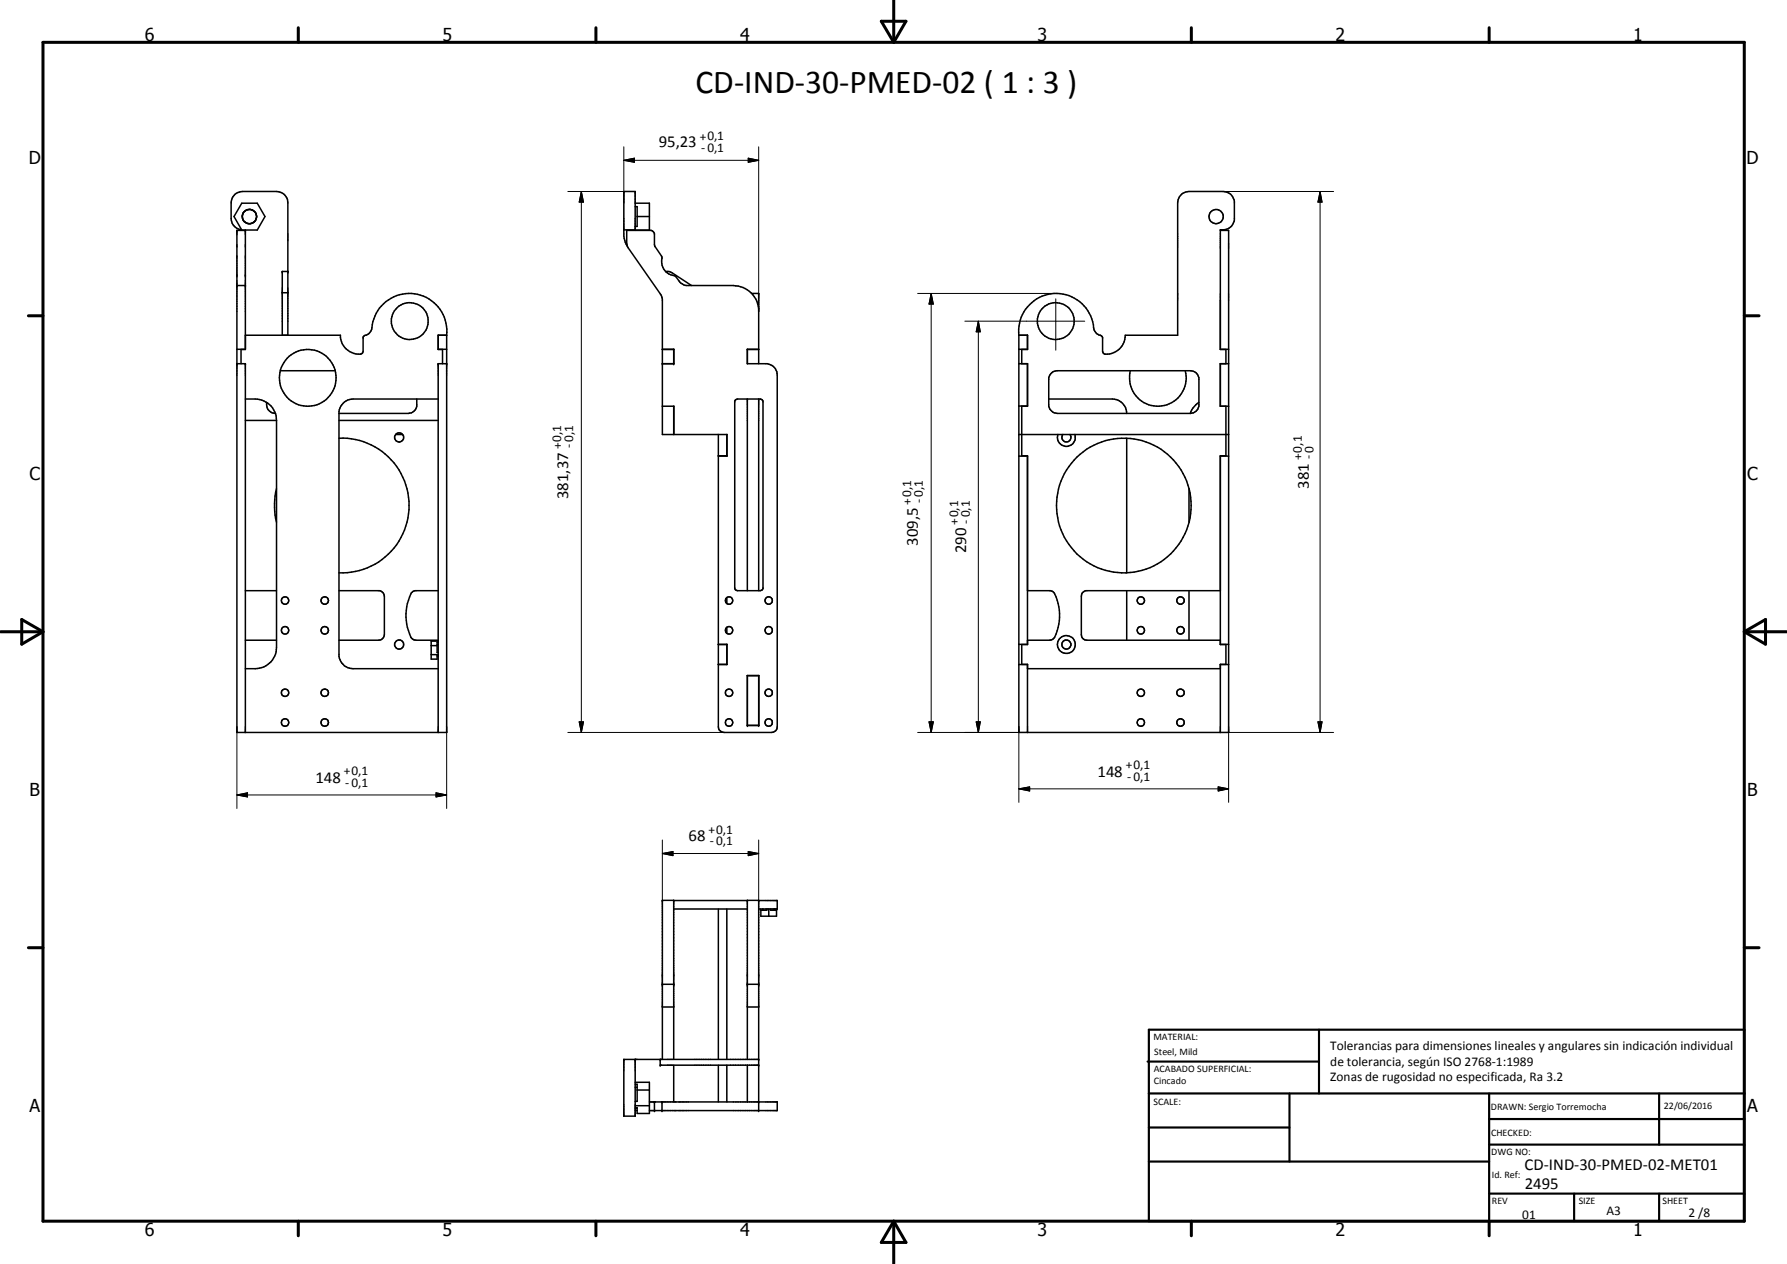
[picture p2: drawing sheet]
<svg xmlns="http://www.w3.org/2000/svg" width="420mm" height="297mm" viewBox="0 0 420 297" stroke-linecap="round" stroke-linejoin="round" font-family="sans-serif">
<g fill="none" stroke="#000" stroke-width=".35">
<path d="M56.8 54a2.69 2.69 0 0 1-2.5-2.6v-3.7a2.65 2.65 0 0 1 2.7-2.7h8a2.65 2.65 0 0 1 2.7 2.7v31.1M56.8 47.8h3.7l1.8 3.1-1.8 3.2h-3.7l-1.8-3.2zM57 50.9l.2 .9M57 50.6v.3M57 51.2l.2 .6M57.2 51.8l.7 .6M57.4 49.7l-.4 1.2M57.7 54.1h-2v118h49.3v-93.3M57.7 54.1v28h-1v3.4M57.7 52.2l.2 .3M57.9 52.4l1 .1M57.9 52.5l1 .1"/>
<path d="M58.2 49.3l-1 .7M58.5 49.2a1.67 1.67 0 0 1 1.8 1.3M58.9 49.2l-.8 .1-.5 .3M59.1 49.3l1 .7M59.9 52l-1 .6M60 51.9l-1.1 .6M60.1 50.1l.2 1M60.2 51.4l-.3 .6M60.3 50.7l-.3 1.2M146.7 54h2.6M149.3 54.1v-9.1h-2.6v10.5l.3 1.4 .5 .9M149.3 48.6h.5v4.6h-.5"/>
<path d="M149.3 47.8h3.4v6.3h-3.4M149.8 50.9h2.9M286.9 54.1h2v118h-49.3v-93.3M287.8 54l-.9 .1M55.7 67.1h2M57.7 78.8h22.3a4.3 4.3 0 0 0 5.1 4.3l.3-.6v-3.2l.1-.3a2.62 2.62 0 0 0 1.9-1.7 8.8 8.8 0 0 1 9.6-8.3 8.8 8.8 0 0 1 8 9.8M66.4 68.8h1.3M67.7 63.8h-1.3v15M105 78.8h-2v3.3h1v3.4M156.5 63.8h.8l.8 .3 4.5 3M176.7 69h1.7v16.5M178.4 72.6a6 6 0 0 0-6-5.5h-11l-1-.4a3.8 3.8 0 0 1-1.6-1.8 3.5 3.5 0 0 1-3.2-4.4l-1.6-2.6-.1-3-.4-.5-.4-.3h-5.7v3l.2 .9 7.7 11.1 .4 1.2v31.8h15.2v5.1h-2"/>
<path d="M239.6 78.8a8.9 8.9 0 0 1 8-9.8 8.9 8.9 0 0 1 9.6 8.3 2.67 2.67 0 0 0 1.8 1.7l.2 .3 .2 3.6a2.72 2.72 0 0 0 2.9-.3 4.3 4.3 0 0 0 2.3-3.8h12.3v-31.1a2.65 2.65 0 0 1 2.7-2.7h8a2.72 2.72 0 0 1 2.6 2.3v4.4a2.82 2.82 0 0 1-3.3 2.3v28.1h1.3v3.4M239.6 78.8h2v3.3h-1.4v3.4M55.7 85.5h2v86.6M55.7 82.1h2M57.7 93.8a10.2 10.2 0 0 1 3.8 .2 4.9 4.9 0 0 1 3.5 4.8M57.7 98.8h7.3M62.7 94.6a2.15 2.15 0 0 0 2 2.6M65 98.8v53.3a5 5 0 0 1-5 5h-2.3M65.9 87.1h12.9M79.7 98.8h23.3M98 93.8v1.7a2.07 2.07 0 0 1-2 1.7h-16.3M103 82.1h2"/>
<path d="M103 93.8h-20a3.4 3.4 0 0 0-3.3 2.9v57.5a3.5 3.5 0 0 0 3.3 2.9h20M105 85.5h-2v86.6M155.7 82.1h2.7v3.4h-2.7M155.7 95.5h2.7v6.6M155.7 82.1h2.7M158.4 82.1v3.4M158.4 95.5v6.6M172.9 94l.5-.2h5.3l.5 .2 .2 .3v44l-.2 .3-.5 .2h-5.3l-.5-.2-.1-.3v-44zM175.7 93.8v45M175.7 82.1h2.7M178.4 93.8v45M178.4 82.1h-2.7v3.4h4.8a2.72 2.72 0 0 1 2.2 2.6v82.7a1.3 1.3 0 0 1-1.3 1.3h-11.1l-.8-.2-.5-.6-.1-69.2"/>
<path d="M239.6 85.5h2v10h-1.4v11.6h1.4v44.4h-1.4v4.6h1.4v16M239.6 82.1h2M239.6 95.4h2M246.6 93.8h15a3.4 3.4 0 0 1 3.3 3.4M247 87.8l.6-.4 1-.3h31.3a1.98 1.98 0 0 1 2 1.7v6.7a2.17 2.17 0 0 1-2 1.7h-31.3l-.7-.2-.9-.6-.4-.9v-6.7zM265.8 87.1a6.7 6.7 0 0 0 6.4 8.4 6.7 6.7 0 0 0 6.5-8.4M281.9 94.6l-1.4 1.3-.6 1.3M286.9 82.1h2M288.2 95.5v11.6h-1.3v44.4h1.3v4.6h-1.3v16M288.9 85.5h-2v10h2M65 114.9a16.7 16.7 0 0 0 0 7.8M79.7 103a15.8 15.8 0 0 1 16.5 15.8 15.8 15.8 0 0 1-16.5 15.8"/>
<path d="M93 102.1h1.7M168.9 107.1h2M170.9 102.1v5.1M239.6 102.1h49.3M239.6 107.2h2M248.7 102.1a2.1 2.1 0 0 0 2 2.8 2.1 2.1 0 0 0 2-2.8M249.9 102.1a1.08 1.08 0 0 0 .1 1.5 1.08 1.08 0 0 0 1.5 0 1.08 1.08 0 0 0 .1-1.5M264.9 103v31.6M279.6 114.9v7.8M286.9 107.2h2M57.7 138.8h7.3M79.7 138.8h9.6l.8 .6 .3 .7v9l-.5 1-.9 .4h-9.3"/>
<path d="M103 138.8h-5.4l-.7 .3a10.8 10.8 0 0 0 0 11l.9 .4h5.2M241.6 138.8h5.4l.5 .2a7.6 7.6 0 0 1 1.6 5.2 10.7 10.7 0 0 1-1.4 5.9l-.9 .4h-5.2M264.9 138.8v11.7M279.6 138.8v11.7M286.9 138.8h-31.6l-.5 .2a1.15 1.15 0 0 0-.6 1.1v9l.3 .8 .5 .5 31.9 .1M57.7 150.5h7.3M101.4 153.8h1.6M101.4 151.7h1.4M102.8 151.5h.2M103 150.9h-.2v2.4h.2M103 150.7h-1.6v4.2h1.4v-.8h.2M168.9 151.4h2v4.8h-2"/>
<path d="M168.9 156.1h2M168.9 151.5h2M170.9 140.4v1.5M170.9 147.4v1.4M170.9 151.4v4.8M175.7 158.8l2.7-.1v11.8h-2.7zM239.6 156.2h2M239.6 151.4h2M241.6 157.1h45.3M286.9 156.2h2M286.9 151.4h2M158.4 211.6v37.4"/>
<path d="M158.4 213.6h17.3M168.9 213.6v35.4M170.9 213.6v35.4M175.7 211.6v37.4M178.4 211.6v49.4M178.4 213.6h4.3v-2h-27v37.4M178.9 213.6v1.7h3.7v-1.7M179.4 213.6v.3M180.3 213.6v.3h-1.4M180.8 213.6v1.7M181.2 213.6v.3h1.4M182.1 213.6v.3"/>
<path d="M155.7 231.3h2.7M155.7 236.6h2.7M175.7 231.3h2.7M175.7 236.6h2.7M149.3 249v13.3h-2.6v-13.3h31.7M149.3 254.8h.5v4h-.5M149.3 254.3h3.4v7.4h-2.9v-1.4h-.5M149.3 255.5h.5M149.3 259.8h3.4M149.8 256.2h2.9M152.7 259h30v2h-30M153.9 259v2"/>
<path d="M155.2 249v1.3h23.2M155.6 259v2M158.4 250.3v8.7M168.9 250.3v8.7M170.9 250.3v8.7M175.7 250.3v8.7M149.3 261h.5M149.3 260.5h.5"/>
<circle cx="285.9" cy="50.9" r="1.68"/>
<circle cx="96.3" cy="75.5" r="4.3"/>
<circle cx="248.2" cy="75.5" r="4.3"/>
<circle cx="72.4" cy="88.8" r="6.7"/>
<circle cx="93.8" cy="102.8" r="1.07"/>
<circle cx="264.2" cy="118.8" r="15.8"/>
<circle cx="67" cy="141.1" r=".88"/>
<circle cx="67" cy="148.1" r=".88"/>
<circle cx="76.3" cy="141.1" r=".88"/>
<circle cx="76.4" cy="148.1" r=".88"/>
<circle cx="93.8" cy="151.5" r="1.07"/>
<circle cx="171.4" cy="141.1" r=".88"/>
<circle cx="171.4" cy="148.1" r=".88"/>
<circle cx="180.7" cy="148.1" r=".88"/>
<circle cx="180.7" cy="141.1" r=".88"/>
<circle cx="250.7" cy="151.5" r="2.09"/>
<circle cx="250.7" cy="151.4" r="1.07"/>
<circle cx="268.2" cy="141.1" r=".88"/>
<circle cx="268.3" cy="148.1" r=".87"/>
<circle cx="277.6" cy="141.1" r=".88"/>
<circle cx="277.6" cy="148.1" r=".88"/>
<circle cx="67" cy="162.8" r=".87"/>
<circle cx="67" cy="169.8" r=".86"/>
<circle cx="76.4" cy="162.8" r=".87"/>
<circle cx="76.4" cy="169.8" r=".87"/>
<circle cx="171.4" cy="169.8" r=".88"/>
<circle cx="171.4" cy="162.8" r=".87"/>
<circle cx="180.7" cy="162.8" r=".87"/>
<circle cx="180.8" cy="169.8" r=".88"/>
<circle cx="268.2" cy="162.8" r=".87"/>
<circle cx="268.2" cy="169.8" r=".86"/>
<circle cx="277.6" cy="162.8" r=".88"/>
<circle cx="277.6" cy="169.8" r=".88"/>
</g>
<g fill="#000">
<circle cx="55.7" cy="54.1" r=".18"/>
<circle cx="57.7" cy="54.1" r=".18"/>
<circle cx="55.7" cy="67.1" r=".18"/>
<circle cx="57.7" cy="67.1" r=".18"/>
<circle cx="66.4" cy="63.8" r=".18"/>
<circle cx="67.7" cy="63.8" r=".18"/>
<circle cx="55.7" cy="85.5" r=".18"/>
<circle cx="57.7" cy="85.5" r=".18"/>
<circle cx="103" cy="85.5" r=".18"/>
<circle cx="105" cy="85.5" r=".18"/>
<circle cx="155.7" cy="85.5" r=".18"/>
<circle cx="158.4" cy="85.5" r=".18"/>
<circle cx="175.7" cy="170.5" r=".18"/>
<circle cx="178.4" cy="170.5" r=".18"/>
<circle cx="155.7" cy="211.6" r=".18"/>
<circle cx="158.4" cy="211.6" r=".18"/>
<circle cx="175.7" cy="211.6" r=".18"/>
<circle cx="178.4" cy="211.6" r=".18"/>
<circle cx="155.7" cy="231.3" r=".18"/>
<circle cx="158.4" cy="231.3" r=".18"/>
<circle cx="175.7" cy="231.3" r=".18"/>
<circle cx="178.4" cy="231.3" r=".18"/>
<circle cx="146.7" cy="249" r=".18"/>
<circle cx="149.3" cy="249" r=".18"/>
<circle cx="153.9" cy="259" r=".18"/>
<circle cx="155.2" cy="250.3" r=".18"/>
<circle cx="155.2" cy="249" r=".18"/>
<circle cx="155.6" cy="259" r=".18"/>
<circle cx="178.4" cy="249" r=".18"/>
<circle cx="178.4" cy="259" r=".18"/>
<circle cx="178.4" cy="250.3" r=".18"/>
<circle cx="153.9" cy="261" r=".18"/>
<circle cx="155.6" cy="261" r=".18"/>
<circle cx="178.4" cy="261" r=".18"/>
</g>
<g fill="none" stroke="#000" stroke-width=".71">
<path d="M10.1 9.9h400v277.1h-400zM70.1 6.5v3.4M140.1 6.5v3.4M207.2 5h5.8l-2.9 4.9zM210.1 0v9.9M280.1 6.5v3.4M350.1 6.5v3.4M6.7 74.2h3.4M410.1 74.2h3.5M.1 148.5h10M5.1 145.6l5 2.9-5 2.9zM410.1 148.5h10"/>
<path d="M410.1 148.5l5-2.9v5.8zM6.7 222.7h3.4M410.1 222.7h3.5M70.1 287v3.4M140.1 287v3.4M210.1 287v10M210.1 287l2.9 5h-5.8zM280.1 287v3.4M350.1 287v3.4"/>
</g>
<g fill="none" stroke="#000" stroke-width=".51">
<path d="M269.8 249.5h40.3M270.1 242h140v45h-140zM270.1 257h140M303.2 257v16M310.1 242v15M350.1 257v30M390.1 257v12M270.1 265h33.1M270.1 273h80M350.1 269h60M350.1 263h60M350.1 280.5h60"/>
<path d="M370.1 280.5v6.5M390.1 280.5v6.5"/>
</g>
<g fill="none" stroke="#000" stroke-width=".24">
<path d="M146.7 37.7l2.5-.5v.9zM146.7 37.7h31.7M146.7 34.5v13.2M175.9 37.2l2.5 .5-2.5 .4zM178.4 34.5v38.7M133.5 45h13.2M136.7 45l.5 2.5h-1zM136.7 45v127.1M287.6 45h26M310.4 45l.4 2.5h-.9zM310.4 45v127.1M215.8 69h32.6"/>
<path d="M218.9 69l.5 2.5h-1zM218.9 69v103.1M226.9 75.5h28.1M230 75.5l.5 2.5h-1zM230 75.5v96.6M248.2 70.2v12.1M55.7 170.8v19.2M105 170.8v19.2M133.5 172.1h36.8M136.2 169.6h1l-.5 2.5zM215.8 172.1h25.8M218.4 169.6h1l-.5 2.5z"/>
<path d="M229.5 169.6h1l-.5 2.5zM239.6 170.8v17.8M286.9 172.1h26.7M288.9 170.8v17.8M309.9 169.6h.9l-.4 2.5zM55.7 186.8l2.5-.5v1zM55.7 186.8h49.3M102.5 186.3l2.5 .5-2.5 .5zM155.7 197.4v14.2M178.4 197.4v14.2M239.6 185.4l2.5-.5v1zM239.6 185.4h49.3"/>
<path d="M286.4 184.9l2.5 .5-2.5 .5zM155.7 200.6l2.5-.5v1zM155.7 200.6h22.7M175.9 200.1l2.5 .5-2.5 .5z"/>
</g>
<g fill="#000">
<path d="M146.7 37.7l2.5-.5v.9zM175.9 37.2l2.5 .5-2.5 .4zM136.7 45l.5 2.5h-1zM310.4 45l.4 2.5h-.9zM218.9 69l.5 2.5h-1zM230 75.5l.5 2.5h-1zM136.2 169.6h1l-.5 2.5zM218.4 169.6h1l-.5 2.5zM229.5 169.6h1l-.5 2.5zM309.9 169.6h.9l-.4 2.5zM55.7 186.8l2.5-.5v1zM102.5 186.3l2.5 .5-2.5 .5z"/>
<path d="M239.6 185.4l2.5-.5v1zM286.4 184.9l2.5 .5-2.5 .5zM155.7 200.6l2.5-.5v1zM175.9 200.1l2.5 .5-2.5 .5z"/>
</g>
<text font-size="7.9" x="163.5" y="22">CD-IND-30-PMED-02 ( 1 : 3 )</text>
<g font-size="4.2">
<text x="34" y="9.6">6</text>
<text x="104" y="9.6">5</text>
<text x="174" y="9.6">4</text>
<text x="244" y="9.6">3</text>
<text x="314" y="9.6">2</text>
<text x="384" y="9.6">1</text>
<text x="6.8" y="38.7">D</text>
<text x="410.6" y="38.7">D</text>
<text x="7" y="112.9">C</text>
<text x="410.8" y="112.9">C</text>
<text x="7" y="187.1">B</text>
<text x="410.8" y="187.1">B</text>
<text x="7" y="261.4">A</text>
<text x="410.8" y="261.4">A</text>
<text x="34" y="290.4">6</text>
<text x="104" y="290.4">5</text>
<text x="174" y="290.4">4</text>
<text x="244" y="290.4">3</text>
<text x="314" y="290.4">2</text>
<text x="384" y="290.4">1</text>
</g>
<g font-size="3.9">
<text x="154.9" y="34.5">95,23</text>
<text x="133.5" y="117.3" transform="rotate(-90 133.5 117.3)">381,37</text>
<text x="307.7" y="114.8" transform="rotate(-90 307.7 114.8)">381</text>
<text x="215.8" y="128.3" transform="rotate(-90 215.8 128.3)">309,5</text>
<text x="227.1" y="130" transform="rotate(-90 227.1 130)">290</text>
<text x="74.2" y="183.9">148</text>
<text x="258" y="182.5">148</text>
<text x="161.9" y="197.7">68</text>
<text x="358.5" y="275">CD-IND-30-PMED-02-MET01</text>
<text x="358.5" y="279.4">2495</text>
</g>
<g font-size="3.1">
<text x="164.5" y="33.1">+0,1</text>
<text x="164.8" y="35.7">-0,1</text>
<text x="132.1" y="105.6" transform="rotate(-90 132.1 105.6)">+0,1</text>
<text x="134.7" y="105.3" transform="rotate(-90 134.7 105.3)">-0,1</text>
<text x="308.6" y="107.8" transform="rotate(-90 308.6 107.8)">-0</text>
<text x="306.1" y="108.1" transform="rotate(-90 306.1 108.1)">+0,1</text>
<text x="214.3" y="118.6" transform="rotate(-90 214.3 118.6)">+0,1</text>
<text x="217" y="118.3" transform="rotate(-90 217 118.3)">-0,1</text>
<text x="225.4" y="123.4" transform="rotate(-90 225.4 123.4)">+0,1</text>
<text x="228" y="123.1" transform="rotate(-90 228 123.1)">-0,1</text>
<text x="80.8" y="182.2">+0,1</text>
<text x="81.1" y="184.8">-0,1</text>
<text x="264.7" y="180.8">+0,1</text>
<text x="265" y="183.4">-0,1</text>
<text x="166.6" y="196">+0,1</text>
<text x="166.9" y="198.6">-0,1</text>
<text x="312.7" y="246.8">Tolerancias para dimensiones lineales y angulares sin indicación individual</text>
<text x="312.7" y="250.4">de tolerancia, según ISO 2768-1:1989</text>
<text x="312.7" y="254">Zonas de rugosidad no especificada, Ra 3.2</text>
<text x="357.9" y="286.4">01</text>
<text x="377.7" y="285.6">A3</text>
<text x="397" y="285.9">2 /8</text>
</g>
<g font-size="2.4">
<text x="271.2" y="244.4">MATERIAL:</text>
<text x="271.3" y="252">ACABADO SUPERFICIAL:</text>
<text x="271.4" y="247.9">Steel, Mild</text>
<text x="271.3" y="254.6">Cincado</text>
<text x="271.2" y="259.7">SCALE:</text>
<text x="350.6" y="260.8">DRAWN: Sergio Torremocha</text>
<text x="391.2" y="260.6">22/06/2016</text>
<text x="350.6" y="267">CHECKED:</text>
<text x="350.6" y="271.4">DWG NO:</text>
<text x="350.8" y="276.9">Id. Ref:</text>
<text x="350.8" y="282.8">REV</text>
<text x="371.2" y="282.9">SIZE</text>
<text x="390.9" y="282.9">SHEET</text>
</g>
</svg>
